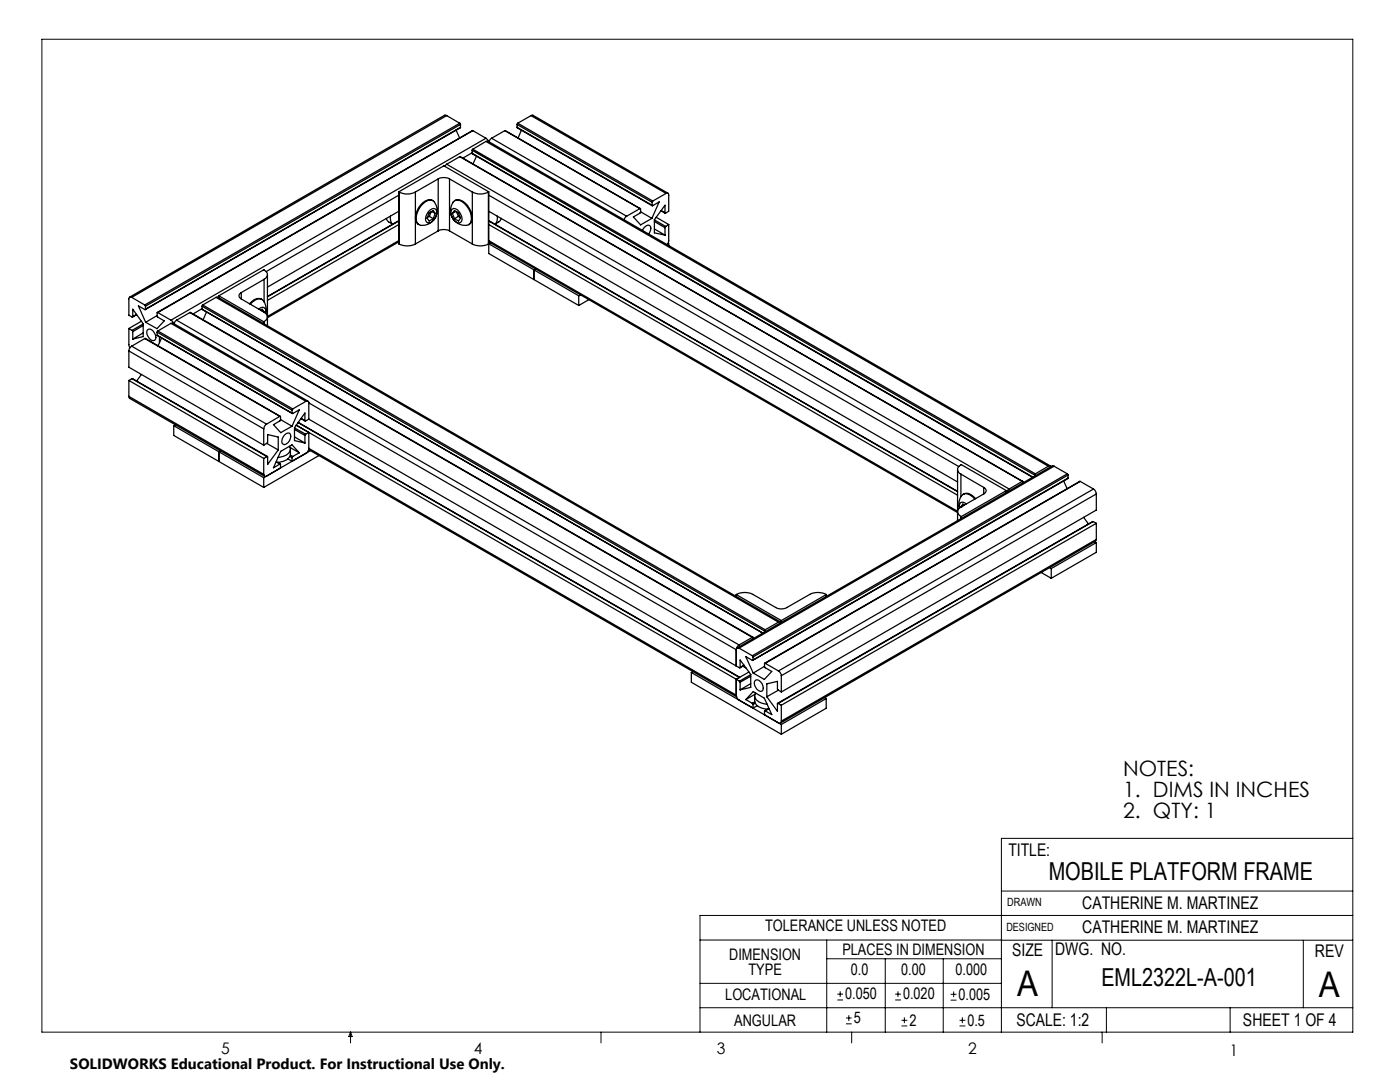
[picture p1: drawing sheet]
<svg xmlns="http://www.w3.org/2000/svg" width="279mm" height="216mm" viewBox="0 0 279 216" stroke-linecap="round" stroke-linejoin="round" font-family="sans-serif">
<g fill="none" stroke="#000" stroke-width=".2">
<path d="M8.4 7.8h261.6v198.2h-261.6zM199.8 177.8h70.2M270 167.3h-70.2v38.7M139.7 187.6h60.2M139.7 196.2h60.1M165 187.6v18.4M165 191.3h34.8M167.1 199.5h1.1M167.1 198.4h1.1M167.7 197.8v1.1M176.7 191.3v14.7M178.6 199.5h1.2"/>
<path d="M178.6 198.4h1.2M179.2 197.8v1.1M188.2 191.3v14.7M189.7 199.6h1.2M189.7 198.4h1.2M190.3 197.8v1.2M199.8 187.6h70.2M210 187.6v13.5M260.1 187.6v13.5M270 182.7h-130.3v23.3M70 206v2.1M70 206l.3 .8h-.7z"/>
<path d="M119.9 206v2.1M139.7 201.1h130.3M168.8 204.3h1.2M168.8 203.1h1.2M169.4 202.6v1.1M170 206v2.1M179.9 204.7h1.2M179.9 203.6h1.2M180.5 203v1.2M191.5 204.7h1.2M191.5 203.6h1.2M192.1 203v1.2"/>
<path d="M220 206v2.1M220.8 201.1v4.9M245.5 201.1v4.9"/>
</g>
<g fill="none" stroke="#000" stroke-width=".25">
<path d="M79.6 38.3h.1M79.6 38.3l9-5.2 8.9 5.2M79.6 38.3l.1 10.4M79.6 38.9l-26.5 15.3M79.7 38.3a3.6 3.6 0 0 0 3.2 0M79.7 38.3v10.4M82.9 38.3v10.4M87.5 35.7a2.4 2.4 0 0 1 2.2 0M87.5 35.7l-4.6 2.6M87.5 35.7v10.4M89.1 32.8l-.4 .4M89.1 23.1l-.4-.1-62.8 36.3"/>
<path d="M89.1 32.8l112.3 64.8M89.1 23.1l-62.8 36.2M89.1 23.1l2.7 1.5M89.7 35.7l4.6 2.6M89.7 35.7v10.4M91 26l.7 1.5M91.8 31.3l112.3 64.8M91.8 24.6l.1 .2M91.8 31.3l-2.7 1.5M91.8 31.3l112.2 64.8M91.8 24.6l-62.9 36.3M91.9 25.4l-62.9 36.4"/>
<path d="M91.9 24.8l-62.9 36.3M91.9 24.8v.6M91.9 25.4l-62.9 36.3M94.2 30.6l111.9 64.6M94.2 30l112.3 64.8M94.2 30v.6M94.2 30.6l112 64.6M94.2 30.5l-1.8 1M94.3 38.3a3.5 3.5 0 0 0 3.2 0M94.3 38.3v10.4M94.4 29.8l-.2 .2M94.4 26.1l-63 36.2"/>
<path d="M94.4 29.8l112.2 64.7M94.4 26.1l-62.9 36.3M94.4 26.1l2.6 1.5M95.1 31.2l-.7 1.5M97 28.2h.4l112.3 64.8M97 27.6l.5 .7M97 28.2l112.2 64.8M97 28.2l-2.6 1.6M97 27.6l-62.9 36.3M97.5 38.3v10.4M97.5 38.3v12.3l18 10.4M97.5 38.3h.1"/>
<path d="M97.5 38.9l93.8 54.2M98.1 27.6l-.5 .7M98.1 27.6l27 15.5M100.8 26.1l27 15.5M100.8 26.1l-2.7 1.5M100.8 26.1l26.9 15.5M103.2 25.4l27 15.7M103.2 24.8l26.9 15.6M103.2 25.4l26.9 15.6M103.2 24.8v.6M103.3 24.6l-.1 .2M103.3 24.6l27 15.5"/>
<path d="M104.1 26l-.7 1.5M106 23.1l.4-.1 26.9 15.6M106 23.1l-2.7 1.5M106 23.1l26.9 15.5M132.9 38.6a.33 .33 0 0 1 .4 0 .33 .33 0 0 1 .2 .3v3.3l-.7 .3-.1-.1M132.9 38.6l-2.6 1.5M26.3 59.3a.34 .34 0 0 0-.4 0 .34 .34 0 0 0-.2 .4v3.2l.7 .4 .1-.1M26.3 59.3l2.6 1.6M43.1 59.3h.4l112.3 64.8M43.1 59.3l-2.6 1.6M43.1 59.3l112.3 64.8M43.7 59v.4"/>
<path d="M43.7 59l8.9 5.2M48.2 58.4a.67 .67 0 0 0-.5 .6 .67 .67 0 0 0 .5 .7M48.2 59.7l4.5 2.6a.99 .99 0 0 1 .7 .9 .99 .99 0 0 1-.7 1M48.2 58.4v1.3M52.3 59.8a1.51 1.51 0 0 0-2.1 .4l-.4 .4M52.7 55.7a1 1 0 0 0 .7-.9 1 1 0 0 0-.8-1l-8.9 5.2M52.7 55.7l-4.5 2.7M52.7 55.7v4.6M53.4 54.8v10.2M77.9 43.1a1.79 1.79 0 0 0 .5 1.6l-1.1-.7-.2-.4M79.6 44l-26.2 15.2M79.6 48.3l-26.2 15.1"/>
<path d="M79.6 42.2l-26.2 15.1M79.6 44.8l-26.2 15.1M79.6 48l-26.2 15.1M79.6 44.1l-26.2 15.1M79.7 48.7a3.6 3.6 0 0 0 3.2 0M84.5 40.6a1.39 1.39 0 0 1 1.4-.7 1.39 1.39 0 0 1 1.2 1.1 2.9 2.9 0 0 1-3.5 3.8 2.34 2.34 0 0 1 0-3.1zM85.5 42.3a.97 .97 0 0 1 1.6-.3 2.08 2.08 0 0 1-1.6 2.5 .87 .87 0 0 1-.5-1.3zM85.7 43.2l-.4 .2M85.7 43.2l.8 .4M86 42.3l-.3 .9M86.1 42.2l.8 .4M86.4 40a1.94 1.94 0 0 0-2.5 1 3.3 3.3 0 0 0-.7 3.5l.4 .3"/>
<path d="M86.9 42.6l-.4-.6-.8 .5-.5 1 .5 .6 .8-.5M86.9 42.6l-.4 1M87.5 46.1a2.4 2.4 0 0 1 2.2 0M87.5 46.1l-4.6 2.6M89.7 46.1l4.6 2.6M90.2 41.7a1.07 1.07 0 0 1 1.5 .6 1.75 1.75 0 0 1 .2 2.1 1.67 1.67 0 0 1-1.9-1.5v-.9zM90.3 42.6l.4-.6 .8 .5 .4 1-.4 .6-.8-.5M90.3 42.6l.4 1M90.4 40.3a1.44 1.44 0 0 1 2.2 .3 3.7 3.7 0 0 1 1.2 4 2.39 2.39 0 0 1-3.3-.8 3.1 3.1 0 0 1-.1-3.5zM90.7 40a1.99 1.99 0 0 1 2.6 1 3.5 3.5 0 0 1 .7 3.5l-.5 .3M91 42.2l-.7 .4M91.1 42.3l.4 .9"/>
<path d="M91.5 43.2l.4 .2M91.5 43.2l-.8 .4M94.3 48.7a3.5 3.5 0 0 0 3.2 0M97.5 44l93.6 54M97.5 48.3l93.6 54M97.5 48.6l18 10.4M97.5 42.2l93.6 54M97.5 44.8l93.6 54M97.5 48l93.6 54M97.5 44.1l93.6 54M97.9 48.5l-.4 .2M99.2 43.1a1.68 1.68 0 0 1-.4 1.6l1-.7 .2-.4"/>
<path d="M106.9 53.7l-.4 .1v2M115.5 59v2M115.9 58.8l-.4 .2M117.5 59.8l-2 1.2M125.1 43.1l-.6 .8M127.7 41.6l.1 .1v.8l-1.4 .8 1.4 1.6 2.3-1.3M127.7 41.6l-2.6 1.5M127.8 42.3l2.3 1.3M128.2 46a1.41 1.41 0 0 1 1.4-1 1.17 1.17 0 0 1-.2 1.7M130.1 41l.1 .1 1.4-.8-1.5 3.3M130.1 40.4v.6M130.3 40.1l-.2 .3"/>
<path d="M130.6 45.7l2.1 1.2M130.6 43.9l2.3 1.3M130.6 44.2l2.1 1.2M131 43.4l2.5 1.4M131.9 42.1l.9 .4M131.9 42l.8 .4M132.7 42.4v-1.4l-2.1 2.9v2.6l2.1 .4M132.7 45.4v1.5M132.9 45.2l-.2 .2M133.3 48.5l.2 .1M133.5 44.8v3.4l-.4 .6 .4-.2M133.5 48.6v.4"/>
<path d="M133.5 44.8l-.6 .4M25.7 79.1l.2 .4 26.9 15.5M25.7 65.5v3.4l.2 .5M25.7 70l26.9 15.6M25.7 70v3.3l26.9 15.5M25.7 75.9v3.2M25.7 79.1l26.9 15.6M25.7 75.9l26.9 15.6M25.7 65.5l.7 .4M26.3 69.1l-.4 .4-.2 .5M26.3 69.1l26.9 15.5M26.4 75.6l27 15.5"/>
<path d="M26.4 65.9l.1 .3M26.4 75.6l-.7 .3M26.4 75.6l26.9 15.5M26.5 63.2v-1.5l2.1 2.9M26.5 66.2v1.5M27.2 62.7l-.7 .5M27.3 62.8l-.8 .5M28.2 74.7l-.9 1.3M28.2 64.1l-2.5 1.4M28.6 64.6v2.6l-2.1 .5M28.6 64.6l-2.2 1.3M28.6 66.4l-2.1 1.3"/>
<path d="M28.6 64.9l-2.1 1.3M28.9 67.6l27.1 15.5M28.9 60.9l.1 .2M28.9 67.6l-2.6 1.5M28.9 67.6l26.9 15.5M29 61.7l-.1 .1-1.3-.8 1.5 3.3M29 61.1v.6M29.4 65.9l.2-.2a1.5 1.5 0 0 1 1.4 2l-.2 .2a1.5 1.5 0 0 1-1.4-2zM31.4 66.9l26.9 15.6M31.4 66.3l26.9 15.5M31.4 66.9l26.9 15.5M31.4 66.3v.6"/>
<path d="M31.4 63l-2.3 1.3M31.5 66l-.1 .3M31.5 62.4h-.1v.7l1.4 .9-1.5 1.6-2.2-1.3M31.5 66l26.9 15.6M31.5 62.4l2.6 1.5M31.8 67.2v1.2M32.2 67.5l-.7 1.5M34.1 64.5h.4l27 15.5M34.1 63.9l.5 .7M34.1 64.5l-2.6 1.5M34.1 64.5l27 15.6M35.2 63.9l-.5 .7"/>
<path d="M35.2 63.9l112.3 64.8M37.9 62.4l112.3 64.7M37.9 62.4l-2.7 1.5M37.9 62.4l112.2 64.8M40.3 61.7l.1 .1M40.3 61.7l112 64.6M40.3 61.1l112.3 64.8M40.3 61.1v.6M40.3 61.6l-1.8 1.1M40.5 60.9l-.2 .2M40.5 60.9l112.2 64.8M41.2 62.3l-.7 1.5"/>
<path d="M50 60.7a2.22 2.22 0 0 1 2.3-.9 2.79 2.79 0 0 1 .7 2.7M51.6 61.7a.92 .92 0 0 1 1.2-.3l.2 .3v.8M52 61.9l.3-.2 .4 .6M52 61.9l.7 .4M52.6 64.2v.4M52.7 64.2h-.1M52.7 64.2v.4M52.7 62.3h.1M34.7 84.9l17.9 10.4M34.7 84.9v2l17.9 10.4M35 84.7l-.3 .2M44 89.9l-.3 .2v2"/>
<path d="M52.6 94.7a.35 .35 0 0 0 .2 .3 .35 .35 0 0 0 .4 0M52.6 88.8l.8-.5v-1.6l2.1 .5v2.6M52.6 85.6v3.2M52.6 91.5v3.2M52.6 95.3v2M53.2 84.6l-.4 .4-.2 .6M53.2 88.5l2.3 1.3M53.3 91.1l-.7 .4M55.3 92.3l.5 .3M55.4 92.3l.6 .3M55.5 89.8l-2.1 2.9v-1.6h-.1M55.8 92.6h.2v.8"/>
<path d="M55.8 83.1h.2l-.1 .9-1.3 .7 1.4 1.6 2.3-1.2M55.8 83.1l-2.6 1.5M56 83.7l2.3 1.4M56.8 86.8l.4-.3 .6-.1a1.48 1.48 0 0 1-1.3 2.3 1.24 1.24 0 0 1 .3-1.9zM57.5 91.6l.8 .4M57.8 89a1.41 1.41 0 0 1-1.2 2.1l-1.1 .2M57.9 91.1l.4 .2M57.9 89.3l1.8 1M58 89.6a2.07 2.07 0 0 1-2.1 2.6l-.9 .1M58 90.8l.4 .3M58.3 82.4l.1 .1 1.3-.7-1.4 3.3M58.3 81.8v.6"/>
<path d="M58.3 91.3v.7M58.4 91.1l-.1 .2M58.4 81.6l-.1 .2M58.8 87.2l2.1 1.2M58.8 85.4l2.2 1.2M58.8 85.7l2.1 1.2M59.1 84.8l87.8 50.7M59.5 84.3l88.1 50.9-.7 .3M59.5 84.3l88.1 50.8M59.7 90.3l-1.3 .8M59.7 90.3l-1.4-1.5-2.3 1.3-1.4 3.2 1.2-.7M60.1 83.5l.8 .5"/>
<path d="M60.1 83.5l.8 .4M60.9 83.9v-1.5l-2.1 2.9v2.6l2.1 .5M60.9 86.9v1.5M61 86.6l-.1 .3M61 86.6l.6-.3v3.2M61.1 80.1a.35 .35 0 0 1 .4-.1 .35 .35 0 0 1 .1 .4M61.1 80.1l-2.7 1.5M61.6 89.7l85.4 49.3M61.6 89.5l-.4 .9-2.9 1.6M61.6 83.6l-.6 .4-.1-.1M61.6 80.4v3.2M61.6 80.4l85.3 49.2"/>
<path d="M61.6 83.6l85.3 49.3M61.6 89.5l85.3 49.2M61.9 89.9l-9.3 5.4M63.6 90.9l-11 6.4M191.1 93.7v10.2M191.8 94.6a1 1 0 0 1-.7-1 1 1 0 0 1 .7-.9l9 5.2M191.8 94.6l4.5 2.7M191.8 94.6v4.5M192.2 98.6a1.49 1.49 0 0 1 2.1 .5l.4 .4M194.6 99.6a2.22 2.22 0 0 0-2.4-1 2.63 2.63 0 0 0-.7 2.8 .78 .78 0 0 1 .1-.9 .78 .78 0 0 1 .8-.2l.5 .2M196.3 97.3a.68 .68 0 0 1 .5 .6 .68 .68 0 0 1-.5 .7M196.3 98.6l-4.5 2.6"/>
<path d="M196.3 97.3v1.3M200.8 97.9l-9 5.2M200.8 97.9v.4M201.4 97.6l-.5 .6M204 96.1h.2v.2M204 96.1l-2.6 1.5M206.5 94.8v.2M206.6 94.5l-.1 .3M209.2 93h.3l.3 .1M209.2 93l-2.6 1.5M210.4 93h-.4l-62.9 36.3M210.4 93l-62.9 36.3"/>
<path d="M210.4 93l2.6 1.5M212.3 96l.7 1.5M213 94.5l.1 .3M213 94.5l-62.9 36.3M213.1 95.4l-62.9 36.4M213.1 94.8l-62.8 36.3M213.1 94.8v.6M213.1 95.4l-62.8 36.3M215.6 96.1l-63 36.2M215.6 96.1l-62.9 36.3M215.6 96.1l2.6 1.5M218.2 97.6l.3 .3 .3 .7"/>
<path d="M218.2 97.6l-62.8 36.3M218.8 98.6v3.2l-62.9 36.3M218.8 98.6l-62.9 36.2M146.9 118.6a3.6 3.6 0 0 1 3.3 0l4.6 2.6a2.4 2.4 0 0 0 2.3 0l4.5-2.6a3.5 3.5 0 0 1 3.3 0M146.9 118.6v.4M146.9 118.6l9 5.2M164.9 118.6v.4M164.9 118.6l-9 5.2M191.8 101.2h.1M191.8 101.2a.99 .99 0 0 0-.7 .9 .99 .99 0 0 0 .7 .9M191.8 103v.1M191.8 103v.5"/>
<path d="M191.8 103.1v.4M192.5 100.8l-.3-.2-.4 .6M192.5 100.8l-.7 .4M207.8 114.2l2 1.2M209.5 113.3l.3 .2M209.8 113.5v1.9M216.3 103.2l.9 1.3M218.2 104.1l-63 36.2M218.2 104.1l-62.9 36.3M218.2 104.1l.6 .3M218.4 108.1l.4 .2M218.8 107.6l-.2 .4-62.8 36.3"/>
<path d="M218.8 108.3l-9 5.2M218.8 104.4v3.2M218.8 108.3v1.9l-9 5.2M218.8 107.6l-62.9 36.3M218.8 104.4l-62.9 36.3M138 134.2l17.9 10.4M138 134.2v1.9l17.9 10.4M138.3 134l-.3 .2M146.9 138.7l.5 .9 2.9 1.7M146.9 132.9l.7 .4 .1-.1M146.9 129.6v3.3M146.9 135.5v3.2"/>
<path d="M146.9 135.5l.7 .4M147.5 128.7l-.3 .3-.3 .6M147.5 129.3a.35 .35 0 0 0-.4 0 .35 .35 0 0 0-.2 .3M147.5 129.3l2.6 1.5M147.6 135.9l.1 .2M147.7 133.2v-1.5l2.1 2.9v2.6l-2.1 .5M147.7 136.1v1.6M148.2 132.9l.7 .4M148.5 132.7l-.8 .5M148.5 132.8l-.8 .4M148.8 139.6l1.5-1.6 2.2 1.3 1.5 3.3-1.3-.7M148.8 139.6l1.3 .7"/>
<path d="M149.5 134.1l-2.6 1.4M149.8 136.4l-2.1 1.3M149.8 134.9l-2.1 1.2M149.8 134.6l-2.2 1.3M150.1 127.2h.2v.3M150.1 130.8l.2 .3M150.1 127.2l-2.6 1.5M150.3 131.7l-.1 .1-1.4-.8 1.5 3.3M150.3 131.1v.6M150.6 138.9a2.07 2.07 0 0 0 2.1 2.6h.8M150.7 138.5l-1.9 1.1M150.8 138.3a1.14 1.14 0 0 0 .6 1.8l1.7 .4"/>
<path d="M150.8 135.7a1.45 1.45 0 0 1 1.3 2.2 1.5 1.5 0 0 1-1.5-2zM152.6 125.9v.2M152.6 133l-2.3 1.3M152.7 125.7l-.1 .2M152.7 132.4h-.1v.7l1.4 .9-1.5 1.6-2.2-1.3M152.7 132.4l2.7 1.5M153 139l2.2 2.9v-1.5h.1M155.3 137.7l-.1-.2v-1.5l-2.2 .5v2.5M155.3 137.7l.6 .4M155.3 137.7l-2.3 1.3M155.4 124.1h.3l.2 .1M155.4 133.9l.3 .3 .2 .6"/>
<path d="M155.4 124.1l-2.7 1.6M155.9 123.8v.4M155.9 134.8v3.3M164.6 139.2l.3 .2M164.9 139.4l-9 5.2M164.9 139.4v1.9l-9 5.2M150.1 140.3l.2 .3M150.3 140.6v.7M150.6 140.1l-.5 .2M150.7 140.3l-.4 .3M151.1 140.8l-.8 .5M152.7 141.9h-.1v.7l2.8 1.7a.35 .35 0 0 0 .4 0 .35 .35 0 0 0 .1-.4"/>
<path d="M153.2 141.5l-.6 .3M153.3 141.5l-.6 .4M155.3 140.4l.6 .3M155.9 140.7v3.2M155.9 144.6v1.9"/>
</g>
<g font-size="7.1">
<text x="203" y="198.7">A</text>
<text x="263.2" y="198.9">A</text>
</g>
<g font-size="4.9">
<text x="209.3" y="175.7">MOBILE PLATFORM FRAME</text>
<text x="219.8" y="196.7">EML2322L-A-001</text>
</g>
<g font-size="4.2">
<text x="224.2" y="154.8">NOTES:</text>
<text x="224.2" y="158.9">1. DIMS IN INCHES</text>
<text x="224.2" y="163.1">2. QTY: 1</text>
</g>
<g font-size="3.5">
<text x="201.2" y="170.7">TITLE:</text>
<text x="216" y="181.4">CATHERINE M. MARTINEZ</text>
<text x="202" y="190.7">SIZE</text>
<text x="210.6" y="190.6">DWG. NO.</text>
<text x="216" y="186.2">CATHERINE M. MARTINEZ</text>
<text x="262.4" y="190.9">REV</text>
<text x="202.9" y="204.6">SCALE: 1:2</text>
<text x="248.1" y="204.6">SHEET 1 OF 4</text>
</g>
<g font-size="3.2">
<text x="152.7" y="185.7">TOLERANCE UNLESS NOTED</text>
<text x="145.5" y="191.5">DIMENSION</text>
<text x="168.1" y="190.5">PLACES IN DIMENSION</text>
<text x="149.4" y="194.6">TYPE</text>
<text x="169.8" y="194.6">0.0</text>
<text x="179.8" y="194.6">0.00</text>
<text x="190.7" y="194.6">0.000</text>
<text x="144.7" y="199.6">LOCATIONAL</text>
<text x="168.7" y="199.4">0.050</text>
<text x="180.2" y="199.4">0.020</text>
<text x="191.3" y="199.5">0.005</text>
<text x="146.5" y="204.6">ANGULAR</text>
<text x="170.4" y="204.2">5</text>
<text x="181.5" y="204.6">2</text>
<text x="193.1" y="204.6">0.5</text>
<text x="44.2" y="210.4">5</text>
<text x="94.6" y="210.3">4</text>
<text x="143.1" y="210.4">3</text>
<text x="193.2" y="210.3">2</text>
<text x="245.4" y="210.6">1</text>
</g>
<text font-size="3" x="14" y="213.3">SOLIDWORKS Educational Product. For Instructional Use Only.</text>
<g font-size="2.3">
<text x="200.8" y="185.7">DESIGNED</text>
<text x="201" y="180.9">DRAWN</text>
</g>
</svg>
